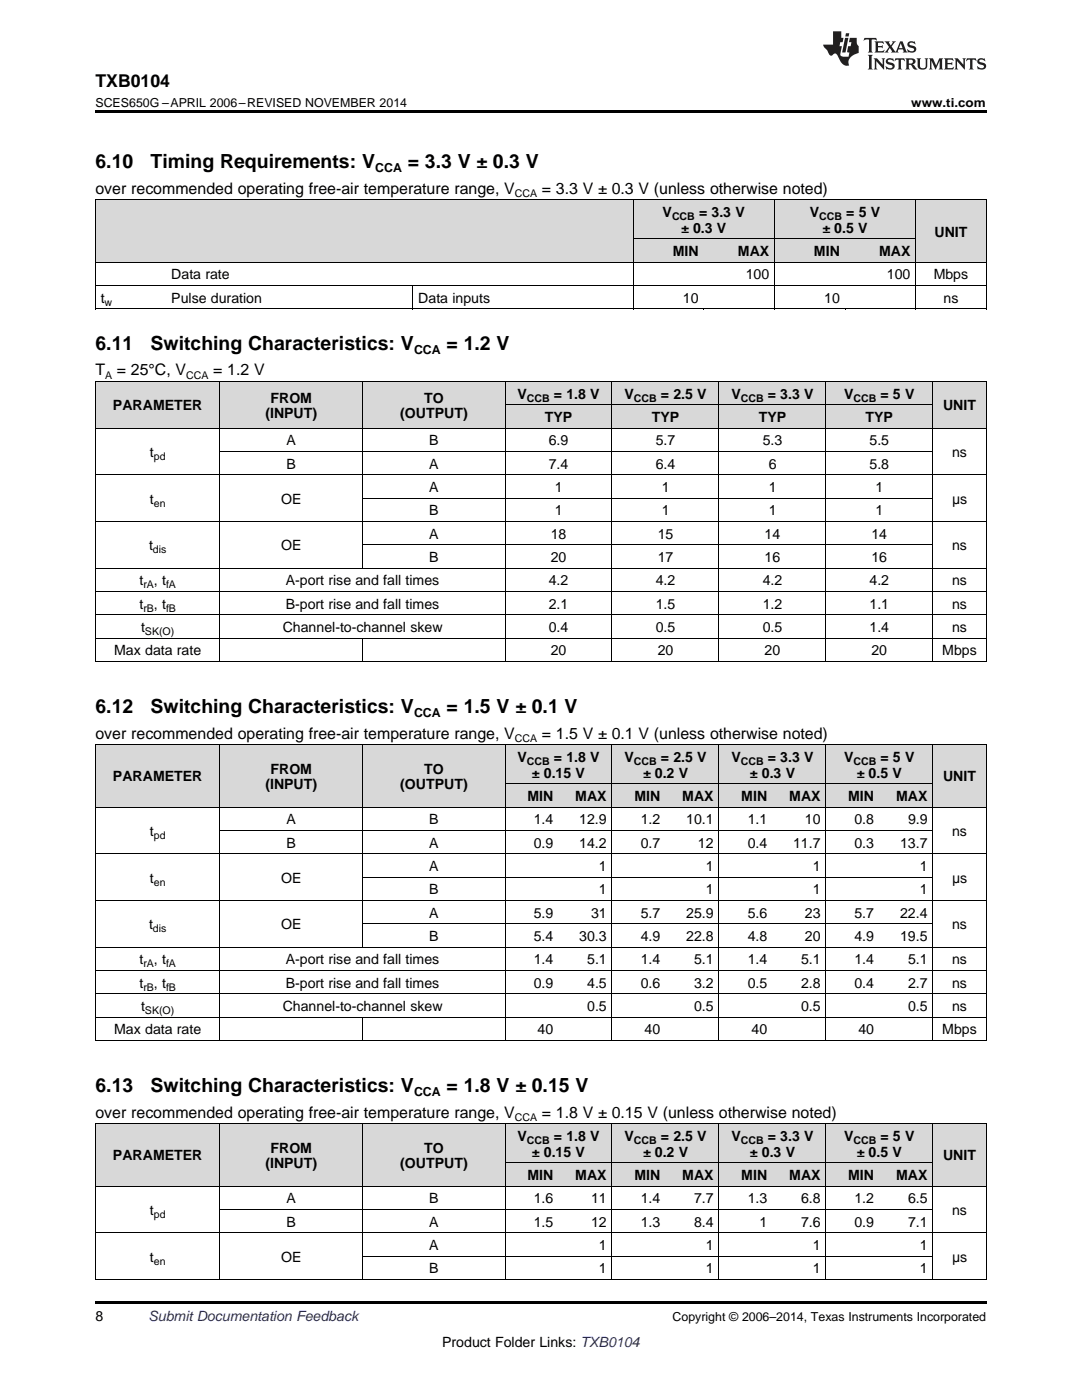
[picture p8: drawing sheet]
<svg xmlns="http://www.w3.org/2000/svg" width="216mm" height="279mm" viewBox="0 0 216 279" stroke-linecap="round" stroke-linejoin="round" font-family="sans-serif">
<g fill="#d8d8d8">
<path d="M19 224.3h24.9v12.5h-24.9z"/>
<path d="M43.9 224.3h28.5v12.5h-28.5z"/>
<path d="M72.4 224.3h28.4v12.5h-28.4z"/>
<path d="M100.8 232.1h10.7v4.7h-10.7z"/>
<path d="M111.5 232.1h10.7v4.7h-10.7z"/>
<path d="M122.2 232.1h10.6v4.7h-10.6z"/>
<path d="M132.8 232.1h10.7v4.7h-10.7z"/>
<path d="M143.5 232.1h10.7v4.7h-10.7z"/>
<path d="M154.2 232.1h10.6v4.7h-10.6z"/>
<path d="M164.8 232.1h10.7v4.7h-10.7z"/>
<path d="M175.5 232.1h10.7v4.7h-10.7z"/>
<path d="M186.2 224.3h10.6v12.5h-10.6z"/>
<path d="M100.8 224.3h10.7v7.8h-10.7z"/>
<path d="M111.5 224.3h10.7v7.8h-10.7z"/>
<path d="M122.2 224.3h10.6v7.8h-10.6z"/>
<path d="M132.8 224.3h10.7v7.8h-10.7z"/>
<path d="M143.5 224.3h10.7v7.8h-10.7z"/>
<path d="M154.2 224.3h10.6v7.8h-10.6z"/>
<path d="M164.8 224.3h10.7v7.8h-10.7z"/>
<path d="M175.5 224.3h10.7v7.8h-10.7z"/>
<path d="M19 148.7h24.9v12.4h-24.9z"/>
<path d="M43.9 148.7h28.5v12.4h-28.5z"/>
<path d="M72.4 148.7h28.4v12.4h-28.4z"/>
<path d="M100.8 156.5h10.7v4.6h-10.7z"/>
<path d="M111.5 156.5h10.7v4.6h-10.7z"/>
<path d="M122.2 156.5h10.6v4.6h-10.6z"/>
<path d="M132.8 156.5h10.7v4.6h-10.7z"/>
<path d="M143.5 156.5h10.7v4.6h-10.7z"/>
<path d="M154.2 156.5h10.6v4.6h-10.6z"/>
<path d="M164.8 156.5h10.7v4.6h-10.7z"/>
<path d="M175.5 156.5h10.7v4.6h-10.7z"/>
<path d="M186.2 148.7h10.6v12.4h-10.6z"/>
<path d="M100.8 148.7h10.7v7.8h-10.7z"/>
<path d="M111.5 148.7h10.7v7.8h-10.7z"/>
<path d="M122.2 148.7h10.6v7.8h-10.6z"/>
<path d="M132.8 148.7h10.7v7.8h-10.7z"/>
<path d="M143.5 148.7h10.7v7.8h-10.7z"/>
<path d="M154.2 148.7h10.6v7.8h-10.6z"/>
<path d="M164.8 148.7h10.7v7.8h-10.7z"/>
<path d="M175.5 148.7h10.7v7.8h-10.7z"/>
<path d="M19 76.2h24.9v9.3h-24.9z"/>
<path d="M43.9 76.2h28.5v9.3h-28.5z"/>
<path d="M72.4 76.2h28.4v9.3h-28.4z"/>
<path d="M100.8 80.9h10.7v4.6h-10.7z"/>
<path d="M111.5 80.9h10.7v4.6h-10.7z"/>
<path d="M122.2 80.9h10.6v4.6h-10.6z"/>
<path d="M132.8 80.9h10.7v4.6h-10.7z"/>
<path d="M143.5 80.9h10.7v4.6h-10.7z"/>
<path d="M154.2 80.9h10.6v4.6h-10.6z"/>
<path d="M164.8 80.9h10.7v4.6h-10.7z"/>
<path d="M175.5 80.9h10.7v4.6h-10.7z"/>
<path d="M186.2 76.2h10.6v9.3h-10.6z"/>
<path d="M100.8 76.2h10.7v4.7h-10.7z"/>
<path d="M111.5 76.2h10.7v4.7h-10.7z"/>
<path d="M122.2 76.2h10.6v4.7h-10.6z"/>
<path d="M132.8 76.2h10.7v4.7h-10.7z"/>
<path d="M143.5 76.2h10.7v4.7h-10.7z"/>
<path d="M154.2 76.2h10.6v4.7h-10.6z"/>
<path d="M164.8 76.2h10.7v4.7h-10.7z"/>
<path d="M175.5 76.2h10.7v4.7h-10.7z"/>
<path d="M19 39.9h14.1v12.5h-14.1z"/>
<path d="M33.1 39.9h49.3v12.5h-49.3z"/>
<path d="M82.4 39.9h44v12.5h-44z"/>
<path d="M126.4 47.7h14.1v4.7h-14.1z"/>
<path d="M140.5 47.7h14.1v4.7h-14.1z"/>
<path d="M154.6 47.7h14.1v4.7h-14.1z"/>
<path d="M168.7 47.7h14v4.7h-14z"/>
<path d="M182.7 39.9h14.1v12.5h-14.1z"/>
<path d="M126.4 39.9h14.1v7.8h-14.1z"/>
<path d="M140.5 39.9h14.1v7.8h-14.1z"/>
<path d="M154.6 39.9h14.1v7.8h-14.1z"/>
<path d="M168.7 39.9h14v7.8h-14z"/>
</g>
<g fill="#000">
<path d="M19 22h177.8v.5h-177.8zM19 61.7h.2zM82.3 61.7h.1zM126.3 61.7h.1zM140.4 61.7h.1zM154.5 61.7h.1zM168.6 61.7h.1zM182.6 61.7h.1zM196.7 61.7h.1zM19 132l.2 .1zM72.3 132l.1 .1zM100.7 132l.1 .1z"/>
<path d="M111.4 132l.1 .1zM122.1 132l.1 .1zM132.7 132l.1 .1zM143.4 132l.1 .1zM154.1 132l.1 .1zM164.7 132l.1 .1zM175.4 132l.1 .1zM186.1 132l.1 .1zM196.7 132l.1 .1zM19 259.7h177.8v.5h-177.8z"/>
</g>
<g fill="none" stroke="#000" stroke-width=".2">
<path d="M19 39.8h177.8M19.1 39.9v21.8M126.3 39.9v21.8M154.5 39.9v21.8M182.7 39.9v21.8M196.8 39.9v21.8M19 57h177.8M19 52.3h177.8M82.4 57v4.7M126.4 47.7h56.3M19 76.1h177.8M19 61.6h177.8"/>
<path d="M19.1 76.2v55.9M43.9 76.2v55.9M72.3 76.2v37.3M100.8 76.2v55.9M122.1 76.2v55.9M143.5 76.2v55.9M164.8 76.2v55.9M186.1 76.2v55.9M196.8 76.2v55.9M19 94.8h177.8M19 85.5h177.8M43.9 90.1h142.2"/>
<path d="M72.4 99.4h113.7M100.8 80.8h85.3M19 118.1h177.8M19 113.4h177.8M19 104.1h177.8M72.4 108.7h113.7M19 132h177.8M19 127.4h177.8M19 122.7h177.8M72.3 127.4v4.7M19 148.6h177.8M19.1 148.7v59"/>
<path d="M43.9 148.7v59M72.3 148.7v40.4M100.8 148.7v59M100.8 156.4h85.3M122.1 148.7v59M143.5 148.7v59M164.8 148.7v59M186.1 148.7v59M196.8 148.7v59M19 179.7h177.8M19 170.4h177.8M19 161.1h177.8"/>
<path d="M43.9 165.8h142.3M72.4 175.1h113.8M19 198.3h177.8M19 193.7h177.8M19 189h177.8M72.4 184.4h113.8M19 207.7h177.8M19 203h177.8M72.3 203.1v4.6M19 236.7h177.8M19 224.2h177.8M19.1 224.3v31.1"/>
<path d="M43.9 224.3v31.1M72.3 224.3v31.1M100.8 224.3v31.1M100.8 232.1h85.3M122.1 224.3v31.1M143.5 224.3v31.1M164.8 224.3v31.1M186.1 224.3v31.1M196.8 224.3v31.1M19 255.4h177.8M19 246h177.8M43.9 241.4h142.3"/>
<path d="M72.4 250.7h113.8"/>
</g>
<g fill="#231f20">
<path d="M172.5 7.6l-.1 .5 .4-.2h.6v.1v2.1l-.2 .4h.9l-.2-.4v-2.1l.1-.1h.5l.5 .2-.2-.5zM174.5 8.3l.2 .3v1.5l-.2 .4h1.8l.2-.6a1.04 1.04 0 0 1-1.3 .2v-.7h.6l.3 .2v-.6l-.3 .2h-.6v-.6l.8-.1 .4 .3-.2-.5zM176.5 8.3l.9 1.1-.9 1.1h.8l-.2-.2 .4-.7 .5 .7-.2 .2h1.5l-.2-.2 .2-.4h.9l.1 .4-.2 .2h1l-.3-.3-.7-1.9h-.5l-.9 2-.8-1 .9-1h-.8l.1 .3-.4 .5-.3-.6 .1-.2zM179.7 8.6l.4 1h-.7zM181.3 8.4a.63 .63 0 0 0-.2 .7 .63 .63 0 0 0 .6 .4l.6 .2 .1 .2a.75 .75 0 0 1-.7 .4 .75 .75 0 0 1-.6-.5l.1 .7 .1-.1a1.11 1.11 0 0 0 1.5-.6 1.13 1.13 0 0 0-1.2-.8l-.1-.4a1.04 1.04 0 0 1 1.2 .2l-.2-.5-.2 .1-.4-.2zM173.2 10.9l.2 .4v2.2l-.2 .4h1l-.3-.4v-2.2l.3-.4zM174.3 11.6l.3 .4v1.5l-.3 .4h.8l-.2-.4v-1.3l1.5 1.7v-1.9l.2-.4h-.7l.2 .4v.9l-1.1-1.3zM177 11.8a.62 .62 0 0 0-.2 .7 .62 .62 0 0 0 .6 .4l.6 .1 .1 .3a.76 .76 0 0 1-.7 .3 .76 .76 0 0 1-.7-.4l.2 .7 .1-.1a1.11 1.11 0 0 0 1.5-.6 1.13 1.13 0 0 0-1.2-.8l-.1-.4a1.04 1.04 0 0 1 1.2 .2l-.2-.6-.2 .1-.5-.1zM178.7 11.6l-.2 .6a.61 .61 0 0 1 .8-.3v1.6l-.2 .4h.9l-.2-.4v-1.6a.63 .63 0 0 1 .7 .3l-.1-.6zM180.6 11.6l.3 .4v1.5l-.3 .4h1l-.2-.2-.1-.8 .6 .2a.76 .76 0 0 0 1.2 .7l-1-1a.58 .58 0 0 0 .6-.5 .58 .58 0 0 0-.5-.6zM181.4 11.9h.1a.45 .45 0 0 1 .5 .1 .45 .45 0 0 1 .1 .5l-.8 .2zM182.9 11.6l.2 .2a2.17 2.17 0 0 0 .3 1.9 .99 .99 0 0 0 1.6-.6v-1.1l.2-.4h-.7l.2 .2a1.92 1.92 0 0 1-.2 1.8 .6 .6 0 0 1-.9-.5v-1.1l.2-.4zM185.4 11.6l.2 .4v1.5l-.2 .4h.7l-.2-.4v-1.4l.8 1.8 .8-1.8v1.4l-.2 .4h.9l-.2-.4v-1.5l.2-.4h-.8l-.6 1.5-.6-1.5zM188.4 11.6l.2 .4v1.5l-.2 .4h1.8l.1-.6a1.04 1.04 0 0 1-1.2 .1v-.6h.5l.4 .2v-.6l-.4 .2h-.5v-.7h.8l.3 .3-.1-.6zM190.5 11.6l.2 .4v1.5l-.2 .4h.7l-.2-.4v-1.3l1.5 1.7v-1.9l.2-.4h-.7l.2 .4v.9l-1.1-1.3zM192.9 11.6l-.1 .6a.61 .61 0 0 1 .7-.3l.1 1.6-.3 .4h1l-.3-.4 .1-1.6a.63 .63 0 0 1 .7 .3l-.1-.6zM195.2 11.8a.62 .62 0 0 0-.2 .7 .62 .62 0 0 0 .6 .4l.6 .1 .1 .3a.76 .76 0 0 1-.7 .3 .76 .76 0 0 1-.6-.4l.1 .7 .1-.1a1.11 1.11 0 0 0 1.6-.6 1.13 1.13 0 0 0-1.3-.8l-.1-.4a1.04 1.04 0 0 1 1.2 .2l-.1-.6-.2 .1-.5-.1z"/>
<path d="M166.2 6.3v2.6h-1.9v.4l.8 .9a.91 .91 0 0 0 1 .8 .56 .56 0 0 1 .5-.3 .56 .56 0 0 1 .5 .3l.4 .8a1.53 1.53 0 0 0 1.9 1.2 1.54 1.54 0 0 1 1-2.1l.9-.3v-1.4a1.52 1.52 0 0 1-.4-1.6h-1.3l-.2 .8h.5l-.2 .8h-.5l-.1 1v.2l.4 .1-.2 .8a1.93 1.93 0 0 1-1.6-.3l.3-1.8h-.5l.2-.8h.4l.2-.8h-.4v-1.3zM168.6 7.6l-.6 2.9h.7l.6-2.9zM168.8 6.6l-.1 .7h.6l.2-.7z"/>
</g>
<g font-size="3.9">
<text x="19" y="33.5">6.10</text>
<text x="30.1" y="33.5">Timing Requirements: V</text>
<text x="81.4" y="33.5">= 3.3 V ± 0.3 V</text>
<text x="19" y="69.8">6.11</text>
<text x="30.1" y="69.8">Switching Characteristics: V</text>
<text x="89.1" y="69.8">= 1.2 V</text>
<text x="19" y="142.2">6.12</text>
<text x="30.1" y="142.2">Switching Characteristics: V</text>
<text x="89.1" y="142.2">= 1.5 V ± 0.1 V</text>
<text x="19" y="217.9">6.13</text>
<text x="30.1" y="217.9">Switching Characteristics: V</text>
<text x="89.1" y="217.9">= 1.8 V ± 0.15 V</text>
</g>
<text font-size="3.5" x="19" y="17.3">TXB0104</text>
<g font-size="3.2">
<text x="19" y="38.6">over recommended operating free-air temperature range, V</text>
<text x="108.1" y="38.6">= 3.3 V ± 0.3 V (unless otherwise noted)</text>
<text x="19" y="74.9">T</text>
<text x="23.3" y="74.9">= 25°C, V</text>
<text x="42.5" y="74.9">= 1.2 V</text>
<text x="19" y="147.4">over recommended operating free-air temperature range, V</text>
<text x="108.1" y="147.4">= 1.5 V ± 0.1 V (unless otherwise noted)</text>
<text x="19" y="223">over recommended operating free-air temperature range, V</text>
<text x="108.1" y="223">= 1.8 V ± 0.15 V (unless otherwise noted)</text>
</g>
<g font-size="2.8">
<text x="132.2" y="43.3">V</text>
<text x="135.9" y="46.5">± 0.3 V</text>
<text x="139.5" y="43.3">=</text>
<text x="142" y="43.3">3.3 V</text>
<text x="161.6" y="43.3">V</text>
<text x="164.1" y="46.5">± 0.5 V</text>
<text x="168.9" y="43.3">= 5 V</text>
<text x="186.5" y="47.2">UNIT</text>
<text x="134.2" y="51.1">MIN</text>
<text x="147.2" y="51.1">MAX</text>
<text x="162.4" y="51.1">MIN</text>
<text x="175.4" y="51.1">MAX</text>
<text x="34.2" y="55.8">Data rate</text>
<text x="148.8" y="55.8">100</text>
<text x="177" y="55.8">100</text>
<text x="186.3" y="55.8">Mbps</text>
<text x="20.1" y="60.4">t</text>
<text x="34.2" y="60.4">Pulse duration</text>
<text x="83.5" y="60.4">Data inputs</text>
<text x="136.3" y="60.4">10</text>
<text x="164.5" y="60.4">10</text>
<text x="188.3" y="60.4">ns</text>
<text x="22.5" y="81.9">PARAMETER</text>
<text x="53" y="83.5">(INPUT)</text>
<text x="54" y="80.3">FROM</text>
<text x="79.9" y="83.5">(OUTPUT)</text>
<text x="84.6" y="80.3">TO</text>
<text x="103.3" y="79.6">V</text>
<text x="110.5" y="79.6">=</text>
<text x="113" y="79.6">1.8 V</text>
<text x="124.6" y="79.6">V</text>
<text x="131.9" y="79.6">=</text>
<text x="134.4" y="79.6">2.5 V</text>
<text x="145.9" y="79.6">V</text>
<text x="153.2" y="79.6">=</text>
<text x="155.7" y="79.6">3.3 V</text>
<text x="168.4" y="79.6">V</text>
<text x="175.7" y="79.6">= 5 V</text>
<text x="188.2" y="81.9">UNIT</text>
<text x="57.2" y="88.9">A</text>
<text x="85.7" y="88.9">B</text>
<text x="108.7" y="84.2">TYP</text>
<text x="109.5" y="88.9">6.9</text>
<text x="130.1" y="84.2">TYP</text>
<text x="130.8" y="88.9">5.7</text>
<text x="151.4" y="84.2">TYP</text>
<text x="152.2" y="88.9">5.3</text>
<text x="172.7" y="84.2">TYP</text>
<text x="173.5" y="88.9">5.5</text>
<text x="29.9" y="91.2">t</text>
<text x="57.2" y="93.6">B</text>
<text x="85.7" y="93.6">A</text>
<text x="109.5" y="93.6">7.4</text>
<text x="130.8" y="93.6">6.4</text>
<text x="153.4" y="93.6">6</text>
<text x="173.5" y="93.6">5.8</text>
<text x="190" y="91.2">ns</text>
<text x="29.9" y="100.5">t</text>
<text x="56.1" y="100.5">OE</text>
<text x="85.7" y="98.2">A</text>
<text x="110.7" y="98.2">1</text>
<text x="132" y="98.2">1</text>
<text x="153.4" y="98.2">1</text>
<text x="174.7" y="98.2">1</text>
<text x="190" y="100.5">μs</text>
<text x="85.7" y="102.9">B</text>
<text x="85.7" y="107.5">A</text>
<text x="109.9" y="107.5">18</text>
<text x="110.7" y="102.9">1</text>
<text x="131.2" y="107.5">15</text>
<text x="132" y="102.9">1</text>
<text x="152.6" y="107.5">14</text>
<text x="153.4" y="102.9">1</text>
<text x="173.9" y="107.5">14</text>
<text x="174.7" y="102.9">1</text>
<text x="29.7" y="109.9">t</text>
<text x="56.1" y="109.9">OE</text>
<text x="85.7" y="112.2">B</text>
<text x="109.9" y="112.2">20</text>
<text x="131.2" y="112.2">17</text>
<text x="152.6" y="112.2">16</text>
<text x="173.9" y="112.2">16</text>
<text x="190" y="109.9">ns</text>
<text x="27.8" y="116.8">t</text>
<text x="30.7" y="116.8">, t</text>
<text x="57" y="116.8">A-port rise and fall times</text>
<text x="109.5" y="116.8">4.2</text>
<text x="130.8" y="116.8">4.2</text>
<text x="152.2" y="116.8">4.2</text>
<text x="173.5" y="116.8">4.2</text>
<text x="190" y="116.8">ns</text>
<text x="27.8" y="121.5">t</text>
<text x="30.7" y="121.5">, t</text>
<text x="57" y="121.5">B-port rise and fall times</text>
<text x="109.5" y="121.5">2.1</text>
<text x="130.8" y="121.5">1.5</text>
<text x="152.2" y="121.5">1.2</text>
<text x="173.5" y="121.5">1.1</text>
<text x="190" y="121.5">ns</text>
<text x="22.8" y="130.8">Max data rate</text>
<text x="28.2" y="126.2">t</text>
<text x="56.4" y="126.2">Channel-to-channel skew</text>
<text x="109.5" y="126.2">0.4</text>
<text x="109.9" y="130.8">20</text>
<text x="130.8" y="126.2">0.5</text>
<text x="131.2" y="130.8">20</text>
<text x="152.2" y="126.2">0.5</text>
<text x="152.6" y="130.8">20</text>
<text x="173.5" y="126.2">1.4</text>
<text x="173.9" y="130.8">20</text>
<text x="188" y="130.8">Mbps</text>
<text x="190" y="126.2">ns</text>
<text x="22.5" y="156">PARAMETER</text>
<text x="54" y="154.4">FROM</text>
<text x="84.6" y="154.4">TO</text>
<text x="103.3" y="152">V</text>
<text x="106.2" y="155.2">± 0.15 V</text>
<text x="110.5" y="152">=</text>
<text x="113" y="152">1.8 V</text>
<text x="124.6" y="152">V</text>
<text x="128.3" y="155.2">± 0.2 V</text>
<text x="131.9" y="152">=</text>
<text x="134.4" y="152">2.5 V</text>
<text x="145.9" y="152">V</text>
<text x="149.6" y="155.2">± 0.3 V</text>
<text x="153.2" y="152">=</text>
<text x="155.7" y="152">3.3 V</text>
<text x="168.4" y="152">V</text>
<text x="171" y="155.2">± 0.5 V</text>
<text x="175.7" y="152">= 5 V</text>
<text x="188.2" y="156">UNIT</text>
<text x="53" y="157.6">(INPUT)</text>
<text x="79.9" y="157.6">(OUTPUT)</text>
<text x="105.2" y="159.9">MIN</text>
<text x="114.8" y="159.9">MAX</text>
<text x="126.6" y="159.9">MIN</text>
<text x="136.1" y="159.9">MAX</text>
<text x="147.9" y="159.9">MIN</text>
<text x="157.5" y="159.9">MAX</text>
<text x="169.2" y="159.9">MIN</text>
<text x="178.8" y="159.9">MAX</text>
<text x="29.9" y="166.9">t</text>
<text x="57.2" y="164.5">A</text>
<text x="85.7" y="164.5">B</text>
<text x="106.5" y="164.5">1.4</text>
<text x="115.6" y="164.5">12.9</text>
<text x="127.8" y="164.5">1.2</text>
<text x="136.9" y="164.5">10.1</text>
<text x="149.2" y="164.5">1.1</text>
<text x="160.6" y="164.5">10</text>
<text x="170.5" y="164.5">0.8</text>
<text x="181.2" y="164.5">9.9</text>
<text x="190" y="166.9">ns</text>
<text x="57.2" y="169.2">B</text>
<text x="85.7" y="169.2">A</text>
<text x="85.7" y="173.8">A</text>
<text x="106.5" y="169.2">0.9</text>
<text x="115.6" y="169.2">14.2</text>
<text x="119.5" y="173.8">1</text>
<text x="127.8" y="169.2">0.7</text>
<text x="139.3" y="169.2">12</text>
<text x="140.8" y="173.8">1</text>
<text x="149.2" y="169.2">0.4</text>
<text x="158.3" y="169.2">11.7</text>
<text x="162.2" y="173.8">1</text>
<text x="170.5" y="169.2">0.3</text>
<text x="179.6" y="169.2">13.7</text>
<text x="183.5" y="173.8">1</text>
<text x="29.9" y="176.2">t</text>
<text x="56.1" y="176.2">OE</text>
<text x="85.7" y="178.5">B</text>
<text x="119.5" y="178.5">1</text>
<text x="140.8" y="178.5">1</text>
<text x="162.2" y="178.5">1</text>
<text x="183.5" y="178.5">1</text>
<text x="190" y="176.2">μs</text>
<text x="29.7" y="185.5">t</text>
<text x="56.1" y="185.5">OE</text>
<text x="85.7" y="183.2">A</text>
<text x="106.5" y="183.2">5.9</text>
<text x="117.9" y="183.2">31</text>
<text x="127.8" y="183.2">5.7</text>
<text x="136.9" y="183.2">25.9</text>
<text x="149.2" y="183.2">5.6</text>
<text x="160.6" y="183.2">23</text>
<text x="170.5" y="183.2">5.7</text>
<text x="179.6" y="183.2">22.4</text>
<text x="190" y="185.5">ns</text>
<text x="85.7" y="187.8">B</text>
<text x="106.5" y="187.8">5.4</text>
<text x="115.6" y="187.8">30.3</text>
<text x="127.8" y="187.8">4.9</text>
<text x="136.9" y="187.8">22.8</text>
<text x="149.2" y="187.8">4.8</text>
<text x="160.6" y="187.8">20</text>
<text x="170.5" y="187.8">4.9</text>
<text x="179.6" y="187.8">19.5</text>
<text x="27.8" y="192.5">t</text>
<text x="27.8" y="197.1">t</text>
<text x="30.7" y="192.5">, t</text>
<text x="30.7" y="197.1">, t</text>
<text x="57" y="192.5">A-port rise and fall times</text>
<text x="57" y="197.1">B-port rise and fall times</text>
<text x="106.5" y="192.5">1.4</text>
<text x="106.5" y="197.1">0.9</text>
<text x="117.2" y="192.5">5.1</text>
<text x="117.2" y="197.1">4.5</text>
<text x="127.8" y="192.5">1.4</text>
<text x="127.8" y="197.1">0.6</text>
<text x="138.5" y="192.5">5.1</text>
<text x="138.5" y="197.1">3.2</text>
<text x="149.2" y="192.5">1.4</text>
<text x="149.2" y="197.1">0.5</text>
<text x="159.8" y="192.5">5.1</text>
<text x="159.8" y="197.1">2.8</text>
<text x="170.5" y="192.5">1.4</text>
<text x="170.5" y="197.1">0.4</text>
<text x="181.2" y="192.5">5.1</text>
<text x="181.2" y="197.1">2.7</text>
<text x="190" y="192.5">ns</text>
<text x="190" y="197.1">ns</text>
<text x="28.2" y="201.8">t</text>
<text x="56.4" y="201.8">Channel-to-channel skew</text>
<text x="117.2" y="201.8">0.5</text>
<text x="138.5" y="201.8">0.5</text>
<text x="159.8" y="201.8">0.5</text>
<text x="181.2" y="201.8">0.5</text>
<text x="190" y="201.8">ns</text>
<text x="22.8" y="206.4">Max data rate</text>
<text x="107.3" y="206.4">40</text>
<text x="128.6" y="206.4">40</text>
<text x="150" y="206.4">40</text>
<text x="171.3" y="206.4">40</text>
<text x="188" y="206.4">Mbps</text>
<text x="103.3" y="227.7">V</text>
<text x="110.5" y="227.7">=</text>
<text x="113" y="227.7">1.8 V</text>
<text x="124.6" y="227.7">V</text>
<text x="131.9" y="227.7">=</text>
<text x="134.4" y="227.7">2.5 V</text>
<text x="145.9" y="227.7">V</text>
<text x="153.2" y="227.7">=</text>
<text x="155.7" y="227.7">3.3 V</text>
<text x="168.4" y="227.7">V</text>
<text x="175.7" y="227.7">= 5 V</text>
<text x="22.5" y="231.6">PARAMETER</text>
<text x="53" y="233.2">(INPUT)</text>
<text x="54" y="230">FROM</text>
<text x="79.9" y="233.2">(OUTPUT)</text>
<text x="84.6" y="230">TO</text>
<text x="106.2" y="230.9">± 0.15 V</text>
<text x="128.3" y="230.9">± 0.2 V</text>
<text x="149.6" y="230.9">± 0.3 V</text>
<text x="171" y="230.9">± 0.5 V</text>
<text x="188.2" y="231.6">UNIT</text>
<text x="105.2" y="235.5">MIN</text>
<text x="114.8" y="235.5">MAX</text>
<text x="126.6" y="235.5">MIN</text>
<text x="136.1" y="235.5">MAX</text>
<text x="147.9" y="235.5">MIN</text>
<text x="157.5" y="235.5">MAX</text>
<text x="169.2" y="235.5">MIN</text>
<text x="178.8" y="235.5">MAX</text>
<text x="29.9" y="242.5">t</text>
<text x="57.2" y="240.2">A</text>
<text x="57.2" y="244.8">B</text>
<text x="85.7" y="240.2">B</text>
<text x="85.7" y="244.8">A</text>
<text x="106.5" y="240.2">1.6</text>
<text x="106.5" y="244.8">1.5</text>
<text x="117.9" y="240.2">11</text>
<text x="117.9" y="244.8">12</text>
<text x="127.8" y="240.2">1.4</text>
<text x="127.8" y="244.8">1.3</text>
<text x="138.5" y="240.2">7.7</text>
<text x="138.5" y="244.8">8.4</text>
<text x="149.2" y="240.2">1.3</text>
<text x="151.5" y="244.8">1</text>
<text x="159.8" y="240.2">6.8</text>
<text x="159.8" y="244.8">7.6</text>
<text x="170.5" y="240.2">1.2</text>
<text x="170.5" y="244.8">0.9</text>
<text x="181.2" y="240.2">6.5</text>
<text x="181.2" y="244.8">7.1</text>
<text x="190" y="242.5">ns</text>
<text x="29.9" y="251.8">t</text>
<text x="56.1" y="251.8">OE</text>
<text x="85.7" y="249.5">A</text>
<text x="119.5" y="249.5">1</text>
<text x="140.8" y="249.5">1</text>
<text x="162.2" y="249.5">1</text>
<text x="183.5" y="249.5">1</text>
<text x="190" y="251.8">μs</text>
<text x="85.7" y="254.1">B</text>
<text x="119.5" y="254.1">1</text>
<text x="140.8" y="254.1">1</text>
<text x="162.2" y="254.1">1</text>
<text x="183.5" y="254.1">1</text>
<text x="19" y="263.6">8</text>
<text x="88.2" y="268.9">Product Folder Links: TXB0104</text>
</g>
<text font-size="2.8" fill="#0000c8" x="29.6" y="263.6">Submit Documentation Feedback</text>
<g font-size="2.5">
<text x="19" y="21.4">SCES650G –APRIL 2006–REVISED NOVEMBER 2014</text>
<text x="181.8" y="21.4">www.ti.com</text>
<text x="74.9" y="34.3">CCA</text>
<text x="82.6" y="70.6">CCA</text>
<text x="82.6" y="143">CCA</text>
<text x="82.6" y="218.7">CCA</text>
<text x="134.2" y="263.6">Copyright © 2006–2014, Texas Instruments Incorporated</text>
</g>
<g font-size="2.1">
<text x="102.7" y="39.3">CCA</text>
<text x="134.1" y="43.9">CCB</text>
<text x="163.5" y="43.9">CCB</text>
<text x="20.9" y="61">w</text>
<text x="21" y="75.6">A</text>
<text x="37.1" y="75.6">CCA</text>
<text x="105.1" y="80.2">CCB</text>
<text x="126.5" y="80.2">CCB</text>
<text x="147.8" y="80.2">CCB</text>
<text x="170.3" y="80.2">CCB</text>
<text x="30.7" y="91.8">pd</text>
<text x="30.7" y="101.1">en</text>
<text x="30.5" y="110.4">dis</text>
<text x="28.6" y="117.4">rA</text>
<text x="33.1" y="117.4">fA</text>
<text x="28.6" y="122.1">rB</text>
<text x="33.1" y="122.1">fB</text>
<text x="28.9" y="126.7">SK(O)</text>
<text x="102.7" y="148">CCA</text>
<text x="105.1" y="152.6">CCB</text>
<text x="126.5" y="152.6">CCB</text>
<text x="147.8" y="152.6">CCB</text>
<text x="170.3" y="152.6">CCB</text>
<text x="30.7" y="167.4">pd</text>
<text x="30.7" y="176.7">en</text>
<text x="30.5" y="186.1">dis</text>
<text x="28.6" y="193">rA</text>
<text x="28.6" y="197.7">rB</text>
<text x="33.1" y="193">fA</text>
<text x="33.1" y="197.7">fB</text>
<text x="28.9" y="202.4">SK(O)</text>
<text x="102.7" y="223.7">CCA</text>
<text x="105.1" y="228.2">CCB</text>
<text x="126.5" y="228.2">CCB</text>
<text x="147.8" y="228.2">CCB</text>
<text x="170.3" y="228.2">CCB</text>
<text x="30.7" y="243.1">pd</text>
<text x="30.7" y="252.4">en</text>
</g>
</svg>
